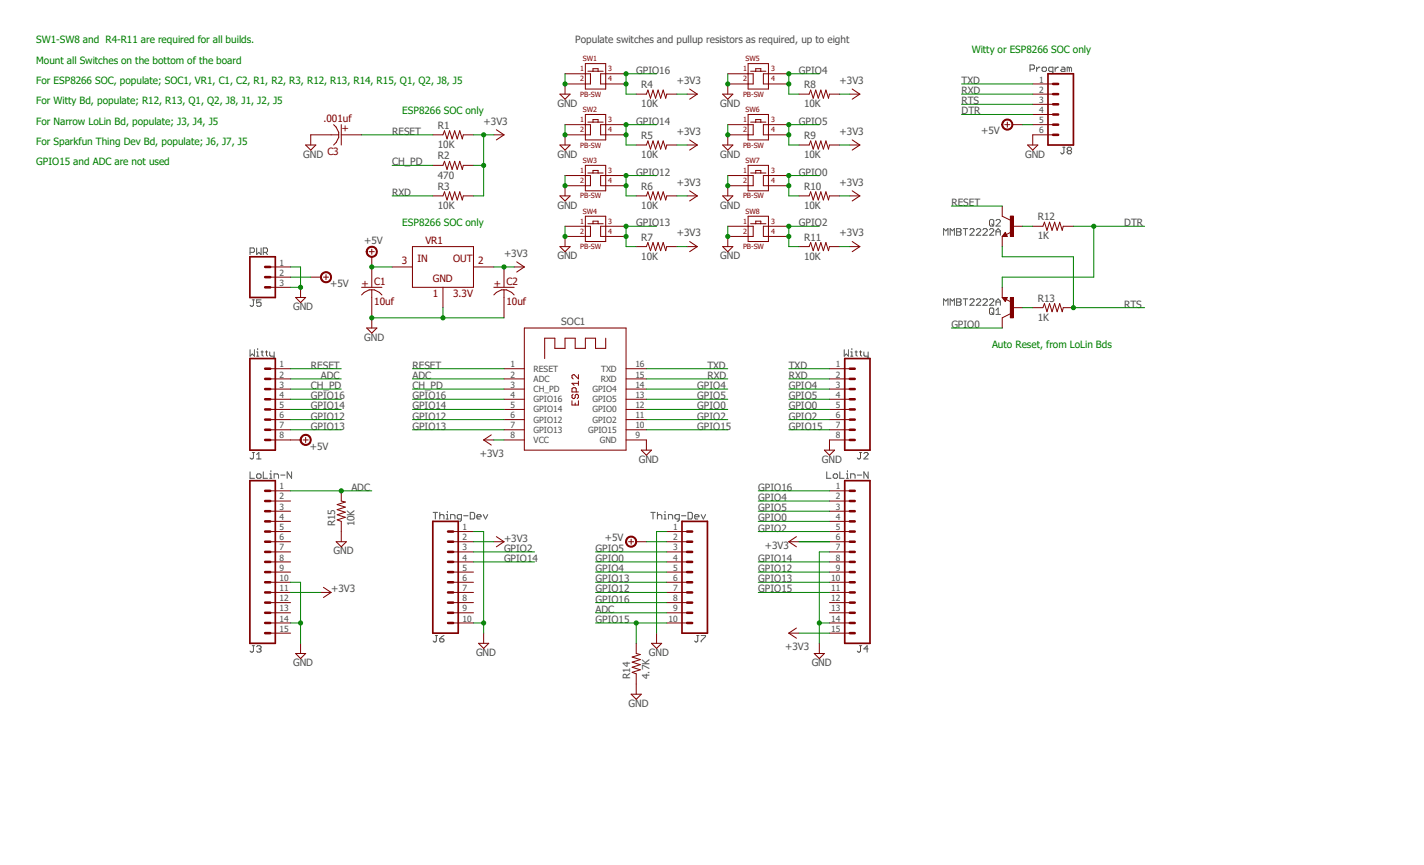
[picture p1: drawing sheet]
<svg xmlns="http://www.w3.org/2000/svg" width="356mm" height="216mm" viewBox="0 0 356 216" stroke-linecap="round" stroke-linejoin="round" font-family="sans-serif">
<path d="M8.4 8.4l277.8 168.7M286.2 8.4l-277.8 168.7" fill="none" stroke="#fff" stroke-width=".25"/>
<g fill="none" stroke="#505050" stroke-width=".25">
<path d="M257.2 17.3h.8l.3-.3v-.5l-.3-.3h-.8v1.6M258.9 16.8v1M259.7 16.8h-.3l-.5 .5M260.5 16.8h.5l.3 .2v.6l-.3 .2h-.5l-.3-.2v-.6zM262.9 17.8h-.8l-.2-.2v-.6l.2-.2h.8v1.3l-.5 .3M263.5 16.8v1M264.3 16.8h-.3l-.5 .5M265.1 16.8h.6l.2 .2v.8h-.8l-.2-.2 .2-.3h.8M267 17l-.5-.2v1M267 17v.8M267 17l.3-.2 .3 .2v.8M265.4 36.7h.5"/>
<path d="M265.7 36.7v1.4l-.3 .3h-.3l-.2-.3M266.8 37.6l-.3-.3 .3-.6h.5l.3 .3-.3 .6M266.8 37.6l-.3 .2 .3 .6h.5l.3-.3v-.3l-.3-.2M266.8 37.6h.5M235.6 58.7v-1.6l.6 .5 .5-.5v1.6M237.3 58.7v-1.6l.5 .5 .5-.5v1.6M238.9 57.1h.8l.3 .3-.3 .5 .3 .5-.3 .3h-.8zM238.9 57.9h.8M240.5 57.1h1.1M241.1 57.1v1.6M242.2 57.4l.2-.3h.6l.2 .3v.2l-1 1.1h1M243.8 57.4l.3-.3h.5l.3 .3v.2l-1.1 1.1h1.1"/>
<path d="M245.4 57.4l.3-.3h.6l.2 .3v.2l-1.1 1.1h1.1M247.1 57.4l.3-.3h.5l.3 .3v.2l-1.1 1.1h1.1M247.4 54.8h.5l.3 .3v1l-.3 .3h-.5l-.3-.3v-1zM247.6 55.9l.6 .5M248.7 58.7v-1.1l.6-.5 .5 .5v1.1M248.7 55.1l.3-.3h.6l.2 .3v.2l-1.1 1.1h1.1M248.7 57.9h1.1M62.4 63h.9l.2-.3v-.5l-.2-.3h-.9v1.6M63 74.8h.5M63.3 74.8v1.4l-.3 .3-.6-.3M64.1 61.9v1.6l.5-.5 .6 .5v-1.6M65.2 74.8h-1.1v.8l.5-.2 .6 .2v.6l-.3 .3h-.6l-.2-.3"/>
<path d="M65.7 63h.8l.3-.3v-.5l-.3-.3h-.8v1.6M66.3 63l.5 .5M235.6 76.2v-1.6l.6 .5 .5-.5v1.6M237.3 76.2v-1.6l.5 .5 .5-.5v1.6M238.9 74.6h.8l.3 .2-.3 .6 .3 .5-.3 .3h-.8zM238.9 75.4h.8M240.5 74.6h1.1M241.1 74.6v1.6M242.2 74.8l.2-.2h.6l.2 .2v.3l-1 1.1h1M243.8 74.8l.3-.2h.5l.3 .2v.3l-1.1 1.1h1.1M245.4 74.8l.3-.2h.6l.2 .2v.3l-1.1 1.1h1.1M247.1 74.8l.3-.2h.5l.3 .2v.3l-1.1 1.1h1.1"/>
<path d="M247.1 77.1l.3-.2h.5l.3 .2v1.1l-.3 .3h-.5l-.3-.3zM247.6 78l.6 .5M248.7 75.4h1.1M248.7 76.2v-1.1l.6-.5 .5 .5v1.1M248.7 78.5h1.1M248.7 77.4l.6-.5v1.6M62.4 87.3v1.6l.6-.6 .5 .6v-1.6M64.1 87.8h.2v1.1M64.1 88.9h.5M64.3 87v.3M65.2 87.8h.5M65.4 87.5v1.1l.3 .3"/>
<path d="M66.3 87.8h.5M66.5 87.5v1.1l.3 .3M67.4 87.8v.8l.2 .3h.9M68.5 87.8v1.4l-.6 .3M210.8 87.3v1.6l.5-.6 .6 .6v-1.6M212.4 87.8h.3v1.1M212.4 88.9h.6M212.7 87v.3M213.5 87.8h.6M213.8 87.5v1.1l.3 .3M214.6 87.8h.6M214.9 87.5v1.1l.3 .3"/>
<path d="M215.7 87.8v.8l.3 .3h.8M216.8 87.8v1.4l-.6 .3M62.4 117.8v1.6h1.1M63 112.9h.5M63.3 112.9v1.4l-.3 .3-.6-.3M64.1 114.6h1.1M64.1 113.5l.5-.6v1.7M64.3 118.3h.6l.3 .3v.5l-.3 .3h-.6l-.2-.3v-.5zM65.7 117.8v1.6h1.1M67.4 119.4h.5M67.4 118.3h.2v1.1M67.6 117.5v.3"/>
<path d="M68.5 119.4v-1.1h.8l.3 .3v.8M70.1 118.6h1.1M72.8 117.8v1.6l-1.1-1.6v1.6M206.5 117.8v1.6h1M208.1 118.6l.3-.3h.5l.3 .3v.5l-.3 .3h-.5l-.3-.3zM209.7 117.8v1.6h1.1M211.4 119.4h.5M211.4 118.3h.2v1.1M211.6 117.5v.3M212.4 119.4v-1.1h.8l.3 .3v.8M214.1 118.6h1.1M214.6 112.9h.6"/>
<path d="M214.9 112.9v1.4l-.3 .3-.5-.3M215.7 113.2l.3-.3h.5l.3 .3v.3l-1.1 1.1h1.1M216.8 117.8v1.6l-1.1-1.6v1.6M108.2 127.9h1.1M108.7 127.9v1.6M109.8 127.9v1.6M109.8 128.7l.3-.3h.5l.3 .3v.8M111.4 128.4h.3v1.1M111.4 129.5h.6M111.7 127.6v.3M112.5 129.5v-1.1h.8l.3 .3v.8M115.2 129.5h-.8l-.2-.3v-.5l.2-.3h.8v1.4l-.2 .3h-.3"/>
<path d="M115.8 128.7h1.1M117.4 127.9h.8l.3 .3v1l-.3 .3h-.8zM119.1 129h1l-.2-.6h-.6l-.2 .3v.5l.2 .3h.6M120.7 128.4l.5 1.1 .6-1.1M162.5 127.9h1.1M163.1 127.9v1.6M164.2 128.7l.3-.3h.5l.3 .3v.8M164.2 127.9v1.6M165.8 128.4h.3v1.1M165.8 129.5h.6M166.1 127.6v.3M166.9 129.5v-1.1h.8l.3 .3v.8"/>
<path d="M169.6 129.5h-.8l-.3-.3v-.5l.3-.3h.8v1.4l-.5 .3M170.2 128.7h1.1M171.8 127.9h.8l.3 .3v1l-.3 .3h-.8zM173.4 129h1.1l-.3-.6h-.5l-.3 .3v.5l.3 .3h.5M175.1 128.4l.5 1.1 .6-1.1M108.7 158.6h.6M109 158.6v1.4l-.3 .2-.5-.2M109.8 159.4h.8l.3 .6-.3 .2h-.5l-.3-.2zM110.9 158.6l-1.1 .8M174 158.6h.5M174.2 158.6v1.4l-.2 .2-.6-.2M175.1 158.6h1.1v.3l-1.1 1.1v.2"/>
<path d="M63 161.2h.5M63.3 161.2v1.3l-.3 .3-.6-.3M64.1 161.4l.2-.2h.6l.3 .2v.3l-.3 .3M64.6 162h.3M64.9 162l.3 .3v.2l-.3 .3h-.6l-.2-.3M214.6 161.2h.6M214.9 161.2v1.3l-.3 .3-.5-.3M216.8 162h-1.1l.8-.8v1.6"/>
</g>
<g fill="none" stroke="#800000" stroke-width=".25">
<path d="M90.3 71.7h5.1M90.3 73.6a3.1 3.1 0 0 1 5.1 0M92.2 62.8h1.3M92.8 62.2v1.3M92.8 66.6v5.1M92.8 72.3v7M97.9 66.6h5.1M103 61.6h15.2v10.1h-15.2zM110.6 71.7v5.1M118.2 66.6h5.1M123.3 71.7h5.1M123.3 73.6a3.1 3.1 0 0 1 5.1 0"/>
<path d="M125.9 66.6v5.1M125.9 72.3v7M125.9 92h5M125.9 94.6h5M125.9 97.1h5M125.9 99.7h5M130.9 81.9h25.4v30.5h-25.4zM143.1 98.4l-.3 .3v.5l.3 .3h.3l.2-.3v-.5l.3-.3 .5 .3v.5l-.3 .3M143.9 97.8v-.8l-.3-.2h-.5l-.3 .2v.8h1.6M144.4 93.5v1.1l-1-1.1-.6 .3v.5l.3 .3M144.4 95.1v1.1M144.4 95.7h-1.6l.6 .5"/>
<path d="M151.3 84.4v2.6h-2.6v-2.6h-2.5v2.6h-2.6v-2.6h-2.5v2.6h-2.5v-2.6h-2.6v5.1M156.3 92h5.1M156.3 94.6h5.1M156.3 97.1h5.1M156.3 99.7h5.1M125.9 102.2h5M125.9 104.7h5M125.9 107.3h5M125.9 109.8h5M142.8 100v1.1h1.6v-1.1M143.6 100.6v.5M156.3 102.2h5.1"/>
<path d="M156.3 104.7h5.1M156.3 107.3h5.1M156.3 109.8h5.1"/>
</g>
<path d="M91.8 61.9a1.4 1.4 0 0 1 2.2 .2 1.4 1.4 0 0 1-.8 2.1 1.4 1.4 0 0 1-1.8-1.4h.3a1.15 1.15 0 0 1 1.6-1.1 1.15 1.15 0 0 1 .4 1.9 1.15 1.15 0 0 1-1.9-.4l-.1-.4h-.3z" fill-rule="evenodd" fill="#800000"/>
<g fill="none" stroke="#800000" stroke-width=".25">
<path d="M91.8 61.9a1.4 1.4 0 0 1 2.2 .2 1.4 1.4 0 0 1-.8 2.1 1.4 1.4 0 0 1-1.8-1.4h.3a1.15 1.15 0 0 1 1.6-1.1 1.15 1.15 0 0 1 .4 1.9 1.15 1.15 0 0 1-1.9-.4l-.1-.4h-.3zM92.8 64.1v2.5M92.8 79.3v2.6M128.4 66.6h2.5M129 65.4l1.9 1.2M130.9 66.6l-1.9 1.3M67.5 92h5.1M67.5 94.6h5.1M67.5 97.1h5.1M67.5 99.7h5.1M91.6 81.9h2.5l-1.3 1.2zM207.1 92h5.1"/>
<path d="M207.1 94.6h5.1M207.1 97.1h5.1M207.1 99.7h5.1M67.5 109.8h5.1M67.5 102.2h5.1M67.5 104.7h5.1M67.5 107.3h5.1M75.7 109.8h1.3M76.3 109.2v1.2M120.8 109.8l1.9 1.3M120.8 109.8h2.5M122.7 108.5l-1.9 1.3"/>
<path d="M160.1 112.4h2.6l-1.3 1.2zM161.4 109.8v2.6M205.9 112.4h2.5l-1.3 1.2zM207.1 102.2h5.1M207.1 104.7h5.1M207.1 107.3h5.1M212.2 109.8h-5.1v2.6"/>
</g>
<path d="M62.4 89.5h6.3v22.9h-6.3zM210.9 89.5h6.4v22.9h-6.4z" fill="none" stroke="#800000" stroke-width=".42"/>
<g fill="none" stroke="#800000" stroke-width=".64">
<path d="M66.2 97.1h1.3M66.2 94.6h1.3M66.2 92h1.3M66.2 99.7h1.3M212.2 97.1h1.2M212.2 94.6h1.2M212.2 92h1.2M212.2 99.7h1.2M66.2 102.2h1.3M66.2 104.7h1.3M66.2 107.3h1.3M66.2 109.8h1.3"/>
<path d="M212.2 102.2h1.2M212.2 104.7h1.2M212.2 107.3h1.2M212.2 109.8h1.2"/>
</g>
<path d="M75.3 108.9a1.39 1.39 0 0 1 2.2 .2 1.39 1.39 0 0 1-.8 2.1 1.39 1.39 0 0 1-1.8-1.4h.3a1.15 1.15 0 0 1 1.5-1.1 1.15 1.15 0 0 1 .5 1.9 1.15 1.15 0 0 1-1.9-.4l-.1-.4h-.3z" fill-rule="evenodd" fill="#800000"/>
<g fill="none" stroke="#800000" stroke-width=".25">
<path d="M141.1 18.4h6.3v2.6h-6.3v2.5M146.2 15.9h5.1v6.3h-5.1zM146.8 17.8h3.8M148.1 17.8v-.7h1.3v.7M156.3 18.4h-6.3v2.6h6.3M181.7 18.4h6.4v2.6h-6.4v2.5M186.8 15.9h5.1v6.3h-5.1zM187.5 17.8h3.8M188.7 17.8v-.7h1.3v.7M197 18.4h-6.4v2.6h6.4M123.3 33.7h2.6M124 32.4l1.9 1.3"/>
<path d="M125.9 33.7l-1.9 1.2M139.8 36.2h2.6l-1.3 1.3zM139.8 23.5h2.6l-1.3 1.3zM141.1 31.1h6.3v2.6h-6.3v2.5M146.2 28.6h5.1v6.3h-5.1zM146.8 30.5h3.8M148.1 30.5v-.7h1.3v.7M156.3 31.1h-6.3v2.6h6.3M180.5 36.2h2.5l-1.3 1.3zM180.5 23.5h2.5l-1.3 1.3zM181.7 31.1h6.4v2.6h-6.4v2.5M186.8 28.6h5.1v6.3h-5.1z"/>
<path d="M187.5 30.5h3.8M188.7 30.5v-.7h1.3v.7M197 31.1h-6.4v2.6h6.4M139.8 48.9h2.6l-1.3 1.3zM141.1 43.8h6.3v2.6h-6.3v2.5M141.1 56.5h6.3v2.5h-6.3v2.6M146.2 41.3h5.1v6.3h-5.1zM146.2 54h5.1v6.3h-5.1zM146.8 43.2h3.8M146.8 55.8h3.8M148.1 43.2v-.7h1.3v.7M148.1 55.8v-.6h1.3v.6"/>
<path d="M156.3 43.8h-6.3v2.6h6.3M156.3 56.5h-6.3v2.5h6.3M180.5 48.9h2.5l-1.3 1.3zM181.7 43.8h6.4v2.6h-6.4v2.5M181.7 56.5h6.4v2.5h-6.4v2.6M186.8 41.3h5.1v6.3h-5.1zM186.8 54h5.1v6.3h-5.1zM187.5 43.2h3.8M187.5 55.8h3.8M188.7 43.2v-.7h1.3v.7M188.7 55.8v-.6h1.3v.6M197 43.8h-6.4v2.6h6.4"/>
<path d="M197 56.5h-6.4v2.5h6.4M67.5 66.6h5.1M67.5 69.2h5.1M67.5 71.7h5.1M80.8 69.2h1.2M81.4 68.5v1.3M139.8 61.6h2.6l-1.3 1.2zM180.5 61.6h2.5l-1.3 1.2zM72.6 109.8h2.5M75.3 108.9a1.39 1.39 0 0 1 2.2 .2 1.39 1.39 0 0 1-.8 2.1 1.39 1.39 0 0 1-1.8-1.4h.3a1.15 1.15 0 0 1 1.5-1.1 1.15 1.15 0 0 1 .5 1.9 1.15 1.15 0 0 1-1.9-.4l-.1-.4h-.3zM67.5 122.5h5.1M67.5 125.1h5.1"/>
<path d="M67.5 127.6h5.1M67.5 130.1h5.1M67.5 132.7h5.1M67.5 135.2h5.1M67.5 137.8h5.1M207.1 122.5h5.1M207.1 125.1h5.1M207.1 127.6h5.1M207.1 130.1h5.1M207.1 132.7h5.1M207.1 135.2h5.1M207.1 137.8h5.1"/>
<path d="M67.5 140.3h5.1M67.5 142.8h5.1M67.5 145.3h5.1M67.5 147.9h5.1M67.5 150.4h5.1M67.5 153h5.1M67.5 155.5h5.1M67.5 158h5.1M207.1 140.3h5.1M207.1 142.8h5.1M207.1 145.3h5.1M207.1 147.9h5.1"/>
<path d="M207.1 150.4h5.1M207.1 153h5.1M207.1 155.5h5.1M207.1 158h5.1"/>
</g>
<path d="M62.4 64.1h6.3v10.2h-6.3zM62.4 120h6.3v40.6h-6.3zM210.9 120h6.4v40.6h-6.4z" fill="none" stroke="#800000" stroke-width=".42"/>
<g fill="none" stroke="#800000" stroke-width=".64">
<path d="M66.2 71.7h1.3M66.2 69.2h1.3M66.2 66.6h1.3M66.2 127.6h1.3M66.2 125.1h1.3M66.2 122.5h1.3M66.2 132.7h1.3M66.2 130.1h1.3M66.2 135.2h1.3M66.2 137.8h1.3M212.2 127.6h1.2M212.2 125.1h1.2"/>
<path d="M212.2 122.5h1.2M212.2 132.7h1.2M212.2 130.1h1.2M212.2 135.2h1.2M212.2 137.8h1.2M66.2 140.3h1.3M66.2 142.8h1.3M66.2 145.3h1.3M66.2 147.9h1.3M66.2 150.4h1.3M66.2 153h1.3M66.2 155.5h1.3"/>
<path d="M66.2 158h1.3M212.2 140.3h1.2M212.2 142.8h1.2M212.2 145.3h1.2M212.2 147.9h1.2M212.2 150.4h1.2M212.2 153h1.2M212.2 155.5h1.2M212.2 158h1.2"/>
</g>
<path d="M80.3 68.3a1.4 1.4 0 0 1 2.3 .1 1.4 1.4 0 0 1-.8 2.1 1.4 1.4 0 0 1-1.8-1.3h.3a1.15 1.15 0 0 1 1.6-1.1 1.15 1.15 0 0 1 .3 1.9 1.15 1.15 0 0 1-1.9-.4v-.4h-.3z" fill-rule="evenodd" fill="#800000"/>
<g fill="none" stroke="#800000" stroke-width=".25">
<path d="M171.6 23.5h2.5M171.6 36.2h2.5M172.2 22.2l1.9 1.3M172.2 34.9l1.9 1.3M174.1 23.5l-1.9 1.3M174.1 36.2l-1.9 1.3M212.2 23.5h2.5M212.2 36.2h2.5M212.8 34.9l1.9 1.3M212.8 22.2l1.9 1.3M214.7 36.2l-1.9 1.3M214.7 23.5l-1.9 1.3"/>
<path d="M171.6 48.9h2.5M172.2 47.6l1.9 1.3M174.1 48.9l-1.9 1.3M212.2 48.9h2.5M212.8 47.6l1.9 1.3M214.7 48.9l-1.9 1.3M73.8 74.3h2.5l-1.2 1.2zM75.1 71.7v2.6M77.6 69.2h2.5M80.3 68.3a1.4 1.4 0 0 1 2.3 .1 1.4 1.4 0 0 1-.8 2.1 1.4 1.4 0 0 1-1.8-1.3h.3a1.15 1.15 0 0 1 1.6-1.1 1.15 1.15 0 0 1 .3 1.9 1.15 1.15 0 0 1-1.9-.4v-.4h-.3zM171.6 61.6h2.5M172.2 60.3l1.9 1.3"/>
<path d="M174.1 61.6l-1.9 1.2M212.2 61.6h2.5M212.8 60.3l1.9 1.3M214.7 61.6l-1.9 1.2M250.3 74.3h1.2l-.5 1zM251.3 74.8l1.2 .6M251.3 74.4h-.8l.5 .6 .3-.5h-.4l.1 .3M252.3 78.3l-2 1M113.2 135.2h5M113.2 132.7h5M113.2 137.8h5M166.5 135.2h5.1"/>
<path d="M166.5 132.7h5.1M166.5 137.8h5.1M197 135.2l1.9 1.3M197 135.2h2.5M198.9 133.9l-1.9 1.3M80.1 147.9h2.6M80.8 146.6l1.9 1.3M82.7 147.9l-1.9 1.2M113.2 147.9h5M113.2 140.3h5M113.2 142.8h5M113.2 145.3h5"/>
<path d="M113.2 150.4h5M113.2 153h5M113.2 155.5h5M120.8 158v2.6M164 158v2.6M166.5 147.9h5.1M166.5 140.3h5.1M166.5 142.8h5.1M166.5 145.3h5.1M166.5 150.4h5.1M166.5 153h5.1M166.5 155.5h5.1"/>
<path d="M197 158l1.9 1.3M197 158h2.5M198.9 156.8l-1.9 1.2M73.8 163.1h2.5l-1.2 1.3zM75.1 160.6v2.5M119.5 160.6h2.5l-1.2 1.2zM162.7 160.6h2.5l-1.2 1.2zM203.3 163.1h2.6l-1.3 1.3zM204.6 160.6v2.5"/>
</g>
<path d="M108.1 130.1h6.3v27.9h-6.3zM170.3 130.1h6.4v27.9h-6.4z" fill="none" stroke="#800000" stroke-width=".42"/>
<g fill="none" stroke="#800000" stroke-width=".64">
<path d="M111.9 137.8h1.3M111.9 135.2h1.3M111.9 132.7h1.3M171.6 137.8h1.2M171.6 135.2h1.2M171.6 132.7h1.2M111.9 142.8h1.3M111.9 140.3h1.3M111.9 145.3h1.3M111.9 147.9h1.3M111.9 150.4h1.3M111.9 153h1.3"/>
<path d="M111.9 155.5h1.3M171.6 142.8h1.2M171.6 140.3h1.2M171.6 145.3h1.2M171.6 147.9h1.2M171.6 150.4h1.2M171.6 153h1.2M171.6 155.5h1.2"/>
</g>
<path d="M252.3 74.3h.8v5h-.8z" fill-rule="evenodd" fill="#800000"/>
<path d="M250.3 54l2 .9M251 58l.5 1h-1.2zM251 58.5l-.1 .3h.4l-.3-.5-.5 .6h.8M252.5 57.9l-1.2 .6M250.3 71.7v2.6M250.3 79.3v2.6M252.3 74.3h.8v5h-.8zM252.8 76.8h2.6" fill="none" stroke="#800000" stroke-width=".25"/>
<path d="M252.3 53.9h.8v5.1h-.8z" fill-rule="evenodd" fill="#800000"/>
<path d="M250.9 31.1h1.3M251.5 30.5v1.2M257.9 21h5.1M257.9 23.5h5.1M257.9 26h5.1M257.9 28.6h5.1M257.9 31.1h5.1M257.9 33.7h5.1M250.3 51.4v2.6M250.3 59v2.6M252.3 53.9h.8v5.1h-.8zM252.8 56.5h2.6" fill="none" stroke="#800000" stroke-width=".25"/>
<path d="M261.7 18.4h6.4v17.8h-6.4z" fill="none" stroke="#800000" stroke-width=".42"/>
<path d="M263 26h1.2M263 23.5h1.2M263 21h1.2M263 31.1h1.2M263 28.6h1.2M263 33.7h1.2" fill="none" stroke="#800000" stroke-width=".64"/>
<path d="M250.5 30.2a1.39 1.39 0 0 1 2.2 .2 1.39 1.39 0 0 1-.8 2.1 1.39 1.39 0 0 1-1.8-1.4h.3a1.15 1.15 0 0 1 1.6-1.1 1.15 1.15 0 0 1 .4 1.9 1.15 1.15 0 0 1-1.9-.4l-.1-.4h-.3z" fill-rule="evenodd" fill="#800000"/>
<g fill="none" stroke="#800000" stroke-width=".25">
<path d="M76.3 36.2h2.6l-1.3 1.3zM83.3 31.1a3.1 3.1 0 0 1 0 5.1M84.6 33.7h-7v2.5M85.2 31.1v5.1M85.2 33.7h5.1M250.5 30.2a1.39 1.39 0 0 1 2.2 .2 1.39 1.39 0 0 1-.8 2.1 1.39 1.39 0 0 1-1.8-1.4h.3a1.15 1.15 0 0 1 1.6-1.1 1.15 1.15 0 0 1 .4 1.9 1.15 1.15 0 0 1-1.9-.4l-.1-.4h-.3zM252.8 31.1h2.6M256.6 36.2h2.6l-1.3 1.3zM257.9 33.7v2.5M257.9 56.5h2.5l.4-1 .7 2 .6-2 .6 2 .7-2 .6 2 .6-2 .7 2 .2-1h2.6M199.5 61.6h2.6l.3-1.1 .7 2.1 .6-2.1 .6 2.1 .7-2.1 .6 2.1 .6-2.1 .7 2.1 .2-1h2.6M257.9 76.8h2.5l.4-1 .7 2 .6-2 .6 2 .7-2 .6 2 .6-2 .7 2 .2-1h2.6"/>
<path d="M83.9 135.2h2.6l-1.3 1.3zM85.2 132.7v2.5M123.3 135.2h2.6M124 133.9l1.9 1.3M125.9 135.2l-1.9 1.3M157 135.2h1.2M157.6 134.6v1.2M157.6 173.3h2.5l-1.2 1.2zM158.9 160.6v2.5l1 .3-2 .6 2 .6-2 .7 2 .6-2 .6 2 .7-2 .6 1 .4v5.1"/>
</g>
<path d="M156.5 134.3a1.4 1.4 0 0 1 2.3 .1 1.4 1.4 0 0 1-.8 2.1 1.4 1.4 0 0 1-1.8-1.3h.3a1.13 1.13 0 0 1 1.5-1.1 1.13 1.13 0 0 1 .4 1.9 1.13 1.13 0 0 1-1.9-.4v-.4h-.3z" fill-rule="evenodd" fill="#800000"/>
<g fill="none" stroke="#800000" stroke-width=".25">
<path d="M108.1 33.7h2.5l.4-1.1 .6 2.1 .7-2.1 .6 2.1 .6-2.1 .7 2.1 .6-2.1 .6 2.1 .3-1h2.5M158.9 23.5h2.5l.4-1 .6 2 .7-2 .6 2 .6-2 .7 2 .6-2 .6 2 .3-1h2.5M158.9 36.2h2.5l.4-1 .6 2 .7-2 .6 2 .6-2 .7 2 .6-2 .6 2 .3-1h2.5M199.5 23.5h2.6l.3-1 .7 2 .6-2 .6 2 .7-2 .6 2 .6-2 .7 2 .2-1h2.6M199.5 36.2h2.6l.3-1 .7 2 .6-2 .6 2 .7-2 .6 2 .6-2 .7 2 .2-1h2.6M108.1 48.9h2.5l.4-1 .6 2 .7-2 .6 2 .6-2 .7 2 .6-2 .6 2 .3-1h2.5M108.1 41.3h2.5l.4-1 .6 2 .7-2 .6 2 .6-2 .7 2 .6-2 .6 2 .3-1h2.5M158.9 48.9h2.5l.4-1 .6 2 .7-2 .6 2 .6-2 .7 2 .6-2 .6 2 .3-1h2.5M199.5 48.9h2.6l.3-1 .7 2 .6-2 .6 2 .7-2 .6 2 .6-2 .7 2 .2-1h2.6M158.9 61.6h2.5l.4-1.1 .6 2.1 .7-2.1 .6 2.1 .6-2.1 .7 2.1 .6-2.1 .6 2.1 .3-1h2.5M85.2 122.5v2.6l1 .2-2 .6 2 .7-2 .6 2 .6-2 .7 2 .6-2 .7 1 .3v2.6M156.5 134.3a1.4 1.4 0 0 1 2.3 .1 1.4 1.4 0 0 1-.8 2.1 1.4 1.4 0 0 1-1.8-1.3h.3a1.13 1.13 0 0 1 1.5-1.1 1.13 1.13 0 0 1 .4 1.9 1.13 1.13 0 0 1-1.9-.4v-.4h-.3z"/>
<path d="M158.9 135.2h2.5"/>
</g>
<path d="M92.8 79.3h33.1M110.6 76.8v2.5" fill="none" stroke="#008000" stroke-width=".25"/>
<circle cx="110.6" cy="79.3" r=".51" fill="#008000"/>
<circle cx="110.6" cy="79.3" r=".51" fill="none" stroke="#008000" stroke-width=".25"/>
<circle cx="92.8" cy="79.3" r=".51" fill="#008000"/>
<g fill="none" stroke="#008000" stroke-width=".25">
<path d="M141.1 56.5v2.5"/>
<circle cx="92.8" cy="79.3" r=".51"/>
</g>
<circle cx="141.1" cy="59" r=".51" fill="#008000"/>
<g fill="none" stroke="#008000" stroke-width=".25">
<path d="M141.1 43.8v2.6"/>
<circle cx="141.1" cy="59" r=".51"/>
</g>
<circle cx="141.1" cy="46.4" r=".51" fill="#008000"/>
<g fill="none" stroke="#008000" stroke-width=".25">
<path d="M141.1 31.1v2.6"/>
<circle cx="141.1" cy="46.4" r=".51"/>
</g>
<circle cx="141.1" cy="33.7" r=".51" fill="#008000"/>
<g fill="none" stroke="#008000" stroke-width=".25">
<path d="M141.1 18.4v2.6"/>
<circle cx="141.1" cy="33.7" r=".51"/>
</g>
<circle cx="141.1" cy="21" r=".51" fill="#008000"/>
<g fill="none" stroke="#008000" stroke-width=".25">
<path d="M181.7 18.4v2.6"/>
<circle cx="141.1" cy="21" r=".51"/>
</g>
<circle cx="181.7" cy="21" r=".51" fill="#008000"/>
<g fill="none" stroke="#008000" stroke-width=".25">
<path d="M181.7 31.1v2.6"/>
<circle cx="181.7" cy="21" r=".51"/>
</g>
<circle cx="181.7" cy="33.7" r=".51" fill="#008000"/>
<g fill="none" stroke="#008000" stroke-width=".25">
<path d="M181.7 43.8v2.6"/>
<circle cx="181.7" cy="33.7" r=".51"/>
</g>
<circle cx="181.7" cy="46.4" r=".51" fill="#008000"/>
<g fill="none" stroke="#008000" stroke-width=".25">
<path d="M181.7 56.5v2.5"/>
<circle cx="181.7" cy="46.4" r=".51"/>
</g>
<circle cx="181.7" cy="59" r=".51" fill="#008000"/>
<g fill="none" stroke="#008000" stroke-width=".25">
<path d="M72.6 66.6h2.5v5.1h-2.5"/>
<circle cx="181.7" cy="59" r=".51"/>
</g>
<circle cx="75.1" cy="71.7" r=".51" fill="#008000"/>
<g fill="none" stroke="#008000" stroke-width=".25">
<path d="M72.6 145.3h2.5v15.3M72.6 155.5h2.5"/>
<circle cx="75.1" cy="71.7" r=".51"/>
</g>
<circle cx="75.1" cy="155.5" r=".51" fill="#008000"/>
<g fill="none" stroke="#008000" stroke-width=".25">
<path d="M207.1 137.8h-2.5v22.8M204.6 155.5h2.5"/>
<circle cx="75.1" cy="155.5" r=".51"/>
</g>
<circle cx="204.6" cy="155.5" r=".51" fill="#008000"/>
<g fill="none" stroke="#008000" stroke-width=".25">
<path d="M118.2 132.7h2.6v25.3M118.2 155.5h2.6"/>
<circle cx="204.6" cy="155.5" r=".51"/>
</g>
<circle cx="120.8" cy="155.5" r=".51" fill="#008000"/>
<g fill="none" stroke="#008000" stroke-width=".25">
<path d="M123.3 66.6h2.6M166.5 132.7h-2.5v25.3"/>
<circle cx="120.8" cy="155.5" r=".51"/>
</g>
<circle cx="125.9" cy="66.6" r=".51" fill="#008000"/>
<g fill="none" stroke="#008000" stroke-width=".25">
<path d="M118.2 33.7h5.1M120.8 33.7v15.2h-2.6M118.2 41.3h2.6M125.9 66.6h2.5M123.3 109.8h2.6"/>
<circle cx="125.9" cy="66.6" r=".51"/>
</g>
<circle cx="120.8" cy="41.3" r=".51" fill="#008000"/>
<circle cx="120.8" cy="41.3" r=".51" fill="none" stroke="#008000" stroke-width=".25"/>
<circle cx="120.8" cy="33.7" r=".51" fill="#008000"/>
<g fill="none" stroke="#008000" stroke-width=".25">
<path d="M169 23.5h2.6M169 36.2h2.6M209.7 23.5h2.5M209.7 36.2h2.5M169 48.9h2.6M209.7 48.9h2.5M92.8 66.6h5.1M169 61.6h2.6M209.7 61.6h2.5M118.2 135.2h5.1M199.5 135.2h7.6M72.6 147.9h7.5"/>
<path d="M199.5 158h7.6"/>
<circle cx="120.8" cy="33.7" r=".51"/>
</g>
<circle cx="92.8" cy="66.6" r=".51" fill="#008000"/>
<g fill="none" stroke="#008000" stroke-width=".25">
<path d="M90.3 33.7h17.8M255.4 31.1h2.5M237.6 51.4h12.7M72.6 69.2h5M72.6 92h12.6M72.6 94.6h12.6M103 92h22.9M103 94.6h22.9M72.6 122.5h20.2M161.4 135.2h5.1"/>
<circle cx="92.8" cy="66.6" r=".51"/>
</g>
<circle cx="85.2" cy="122.5" r=".51" fill="#008000"/>
<g fill="none" stroke="#008000" stroke-width=".25">
<path d="M164 18.4h-7.7v2.6M97.9 41.3h10.2M72.6 97.1h12.6M72.6 99.7h12.6M103 97.1h22.9M103 99.7h22.9M148.7 153h17.8"/>
<circle cx="85.2" cy="122.5" r=".51"/>
</g>
<circle cx="156.3" cy="18.4" r=".51" fill="#008000"/>
<g fill="none" stroke="#008000" stroke-width=".25">
<path d="M156.3 21v2.5"/>
<circle cx="156.3" cy="18.4" r=".51"/>
</g>
<circle cx="156.3" cy="21" r=".51" fill="#008000"/>
<g fill="none" stroke="#008000" stroke-width=".25">
<path d="M156.3 23.5h2.6M164 31.1h-7.7v2.6M72.6 102.2h12.6M103 102.2h22.9M189.4 122.5h17.7M148.7 150.4h17.8"/>
<circle cx="156.3" cy="21" r=".51"/>
</g>
<circle cx="156.3" cy="31.1" r=".51" fill="#008000"/>
<g fill="none" stroke="#008000" stroke-width=".25">
<path d="M156.3 33.7v2.5"/>
<circle cx="156.3" cy="31.1" r=".51"/>
</g>
<circle cx="156.3" cy="33.7" r=".51" fill="#008000"/>
<g fill="none" stroke="#008000" stroke-width=".25">
<path d="M156.3 36.2h2.6M164 43.8h-7.7v2.6M72.6 104.7h12.6M103 104.7h22.9M118.2 140.3h15.3M189.4 140.3h17.7"/>
<circle cx="156.3" cy="33.7" r=".51"/>
</g>
<circle cx="156.3" cy="43.8" r=".51" fill="#008000"/>
<g fill="none" stroke="#008000" stroke-width=".25">
<path d="M156.3 46.4v2.5"/>
<circle cx="156.3" cy="43.8" r=".51"/>
</g>
<circle cx="156.3" cy="46.4" r=".51" fill="#008000"/>
<g fill="none" stroke="#008000" stroke-width=".25">
<path d="M156.3 48.9h2.6M164 56.5h-7.7v2.5M72.6 107.3h12.6M103 107.3h22.9M148.7 147.9h17.8M189.4 142.8h17.7"/>
<circle cx="156.3" cy="46.4" r=".51"/>
</g>
<circle cx="156.3" cy="56.5" r=".51" fill="#008000"/>
<g fill="none" stroke="#008000" stroke-width=".25">
<path d="M156.3 59v2.6"/>
<circle cx="156.3" cy="56.5" r=".51"/>
</g>
<circle cx="156.3" cy="59" r=".51" fill="#008000"/>
<g fill="none" stroke="#008000" stroke-width=".25">
<path d="M204.6 18.4h-7.6v2.6M240.1 21h17.8M240.1 23.5h17.8M97.9 48.9h10.2M156.3 61.6h2.6M161.4 92h20.3M161.4 94.6h20.3M161.4 97.1h20.3M197 92h10.1M197 94.6h10.1M197 97.1h10.1M148.7 145.3h17.8"/>
<path d="M189.4 145.3h17.7"/>
<circle cx="156.3" cy="59" r=".51"/>
</g>
<circle cx="197" cy="18.4" r=".51" fill="#008000"/>
<g fill="none" stroke="#008000" stroke-width=".25">
<path d="M197 21v2.5"/>
<circle cx="197" cy="18.4" r=".51"/>
</g>
<circle cx="197" cy="21" r=".51" fill="#008000"/>
<g fill="none" stroke="#008000" stroke-width=".25">
<path d="M197 23.5h2.5M204.6 31.1h-7.6v2.6M161.4 99.7h20.3M197 99.7h10.1M189.4 125.1h17.7M148.7 142.8h17.8"/>
<circle cx="197" cy="21" r=".51"/>
</g>
<circle cx="197" cy="31.1" r=".51" fill="#008000"/>
<g fill="none" stroke="#008000" stroke-width=".25">
<path d="M197 33.7v2.5"/>
<circle cx="197" cy="31.1" r=".51"/>
</g>
<circle cx="197" cy="33.7" r=".51" fill="#008000"/>
<g fill="none" stroke="#008000" stroke-width=".25">
<path d="M197 36.2h2.5M204.6 43.8h-7.6v2.6M161.4 102.2h20.3M197 102.2h10.1M148.7 137.8h17.8M189.4 127.6h17.7"/>
<circle cx="197" cy="33.7" r=".51"/>
</g>
<circle cx="197" cy="43.8" r=".51" fill="#008000"/>
<g fill="none" stroke="#008000" stroke-width=".25">
<path d="M197 46.4v2.5"/>
<circle cx="197" cy="43.8" r=".51"/>
</g>
<circle cx="197" cy="46.4" r=".51" fill="#008000"/>
<g fill="none" stroke="#008000" stroke-width=".25">
<path d="M197 48.9h2.5M204.6 56.5h-7.6v2.5M237.6 81.9h12.7M161.4 104.7h20.3M197 104.7h10.1M189.4 130.1h17.7M148.7 140.3h17.8"/>
<circle cx="197" cy="46.4" r=".51"/>
</g>
<circle cx="197" cy="56.5" r=".51" fill="#008000"/>
<g fill="none" stroke="#008000" stroke-width=".25">
<path d="M197 59v2.6"/>
<circle cx="197" cy="56.5" r=".51"/>
</g>
<circle cx="197" cy="59" r=".51" fill="#008000"/>
<g fill="none" stroke="#008000" stroke-width=".25">
<path d="M197 61.6h2.5M161.4 107.3h20.3M197 107.3h10.1M118.2 137.8h15.3M189.4 132.7h17.7M148.7 155.5h17.8M158.9 155.5v5.1M189.4 147.9h17.7"/>
<circle cx="197" cy="59" r=".51"/>
</g>
<circle cx="158.9" cy="155.5" r=".51" fill="#008000"/>
<g fill="none" stroke="#008000" stroke-width=".25">
<path d="M250.3 61.6v2.5h17.8v12.7h17.7"/>
<circle cx="158.9" cy="155.5" r=".51"/>
</g>
<circle cx="268.1" cy="76.8" r=".51" fill="#008000"/>
<g fill="none" stroke="#008000" stroke-width=".25">
<path d="M240.1 26h17.8M268.1 56.5h17.7M273.1 56.5v12.7h-22.8v2.5"/>
<circle cx="268.1" cy="76.8" r=".51"/>
</g>
<circle cx="273.1" cy="56.5" r=".51" fill="#008000"/>
<g fill="none" stroke="#008000" stroke-width=".25">
<path d="M240.1 28.6h17.8M255.4 56.5h2.5M255.4 76.8h2.5"/>
<circle cx="273.1" cy="56.5" r=".51"/>
</g>
<g font-size="2.5" fill="#008000">
<text x="9.1" y="10.8">SW1-SW8 and R4-R11 are required for all builds.</text>
<text x="9.1" y="15.9">Mount all Switches on the bottom of the board</text>
<text x="242.7" y="13.3">Witty or ESP8266 SOC only</text>
<text x="9.1" y="21">For ESP8266 SOC, populate; SOC1, VR1, C1, C2, R1, R2, R3, R12, R13, R14, R15, Q1, Q2, J8, J5</text>
<text x="9.1" y="26">For Witty Bd, populate; R12, R13, Q1, Q2, J8, J1, J2, J5</text>
<text x="100.5" y="28.6">ESP8266 SOC only</text>
<text x="9.1" y="31.1">For Narrow LoLin Bd, populate; J3, J4, J5</text>
<text x="9.1" y="36.2">For Sparkfun Thing Dev Bd, populate; J6, J7, J5</text>
<text x="9.1" y="41.3">GPIO15 and ADC are not used</text>
<text x="100.5" y="56.5">ESP8266 SOC only</text>
<text x="247.7" y="87">Auto Reset, from LoLin Bds</text>
</g>
<g font-size="2.5" fill="#505050">
<text x="143.6" y="10.8">Populate switches and pullup resistors as required, up to eight</text>
<text x="158.9" y="18.4">GPIO16</text>
<text x="160.1" y="22">R4</text>
<text x="169" y="21">+3V3</text>
<text x="199.5" y="18.4">GPIO4</text>
<text x="200.8" y="22">R8</text>
<text x="209.7" y="21">+3V3</text>
<text x="240.1" y="21">TXD</text>
<text x="240.1" y="23.5">RXD</text>
<text x="139.2" y="26.7">GND</text>
<text x="160.1" y="26.8">10K</text>
<text x="179.8" y="26.7">GND</text>
<text x="200.8" y="26.8">10K</text>
<text x="240.1" y="26">RTS</text>
<text x="240.1" y="28.6">DTR</text>
<text x="97.9" y="33.7">RESET</text>
<text x="109.3" y="32.1">R1</text>
<text x="120.8" y="31.1">+3V3</text>
<text x="158.9" y="31.1">GPIO14</text>
<text x="160.1" y="34.7">R5</text>
<text x="169" y="33.7">+3V3</text>
<text x="199.5" y="31.1">GPIO5</text>
<text x="200.8" y="34.7">R9</text>
<text x="209.7" y="33.7">+3V3</text>
<text x="245" y="33.5">+5V</text>
<text x="75.7" y="39.4">GND</text>
<text x="97.9" y="41.3">CH_PD</text>
<text x="109.3" y="37">10K</text>
<text x="109.3" y="39.8">R2</text>
<text x="139.2" y="39.4">GND</text>
<text x="160.1" y="39.5">10K</text>
<text x="179.8" y="39.4">GND</text>
<text x="200.8" y="39.5">10K</text>
<text x="256" y="39.4">GND</text>
<text x="109.3" y="44.6">470</text>
<text x="109.3" y="47.4">R3</text>
<text x="158.9" y="43.8">GPIO12</text>
<text x="160.1" y="47.4">R6</text>
<text x="169" y="46.4">+3V3</text>
<text x="199.5" y="43.8">GPIO0</text>
<text x="200.8" y="47.4">R10</text>
<text x="209.7" y="46.4">+3V3</text>
<text x="97.9" y="48.9">RXD</text>
<text x="109.3" y="52.2">10K</text>
<text x="139.2" y="52.1">GND</text>
<text x="160.1" y="52.2">10K</text>
<text x="179.8" y="52.1">GND</text>
<text x="200.8" y="52.2">10K</text>
<text x="237.6" y="51.4">RESET</text>
<text x="158.9" y="56.5">GPIO13</text>
<text x="169" y="59">+3V3</text>
<text x="199.5" y="56.5">GPIO2</text>
<text x="209.7" y="59">+3V3</text>
<text x="259.2" y="59.8">1K</text>
<text x="259.2" y="55">R12</text>
<text x="280.8" y="56.5">DTR</text>
<text x="90.9" y="60.9">+5V</text>
<text x="125.9" y="64.1">+3V3</text>
<text x="139.2" y="64.7">GND</text>
<text x="160.1" y="64.9">10K</text>
<text x="160.1" y="60.1">R7</text>
<text x="179.8" y="64.7">GND</text>
<text x="200.8" y="64.9">10K</text>
<text x="200.8" y="60.1">R11</text>
<text x="82.5" y="71.6">+5V</text>
<text x="73.2" y="77.4">GND</text>
<text x="259.2" y="75.3">R13</text>
<text x="280.8" y="76.8">RTS</text>
<text x="140.2" y="81.1">SOC1</text>
<text x="237.6" y="81.9">GPIO0</text>
<text x="259.2" y="80.1">1K</text>
<text x="90.9" y="85">GND</text>
<text x="77.6" y="92">RESET</text>
<text x="80.1" y="94.6">ADC</text>
<text x="103" y="92">RESET</text>
<text x="103" y="94.6">ADC</text>
<text x="176.7" y="92">TXD</text>
<text x="176.7" y="94.6">RXD</text>
<text x="197" y="92">TXD</text>
<text x="197" y="94.6">RXD</text>
<text x="77.6" y="97.1">CH_PD</text>
<text x="77.6" y="99.7">GPIO16</text>
<text x="103" y="97.1">CH_PD</text>
<text x="103" y="99.7">GPIO16</text>
<text x="174.1" y="97.1">GPIO4</text>
<text x="174.1" y="99.7">GPIO5</text>
<text x="197" y="97.1">GPIO4</text>
<text x="197" y="99.7">GPIO5</text>
<text x="77.6" y="102.2">GPIO14</text>
<text x="77.6" y="104.7">GPIO12</text>
<text x="77.6" y="107.3">GPIO13</text>
<text x="103" y="102.2">GPIO14</text>
<text x="103" y="104.7">GPIO12</text>
<text x="103" y="107.3">GPIO13</text>
<text x="174.1" y="102.2">GPIO0</text>
<text x="174.1" y="104.7">GPIO2</text>
<text x="174.1" y="107.3">GPIO15</text>
<text x="197" y="102.2">GPIO0</text>
<text x="197" y="104.7">GPIO2</text>
<text x="197" y="107.3">GPIO15</text>
<text x="77.4" y="112.2">+5V</text>
<text x="119.8" y="114.1">+3V3</text>
<text x="159.5" y="115.5">GND</text>
<text x="205.2" y="115.5">GND</text>
<text x="87.8" y="122.5">ADC</text>
<text x="189.4" y="122.5">GPIO16</text>
<text x="189.4" y="125.1">GPIO4</text>
<text x="83.7" y="131.4" transform="rotate(-90 83.7 131.4)">R15</text>
<text x="88.5" y="131.4" transform="rotate(-90 88.5 131.4)">10K</text>
<text x="189.4" y="127.6">GPIO5</text>
<text x="189.4" y="130.1">GPIO0</text>
<text x="125.9" y="135.2">+3V3</text>
<text x="125.9" y="137.8">GPIO2</text>
<text x="148.7" y="137.8">GPIO5</text>
<text x="151" y="135.1">+5V</text>
<text x="189.4" y="132.7">GPIO2</text>
<text x="191" y="137">+3V3</text>
<text x="83.3" y="138.4">GND</text>
<text x="125.9" y="140.3">GPIO14</text>
<text x="148.7" y="142.8">GPIO4</text>
<text x="148.7" y="140.3">GPIO0</text>
<text x="189.4" y="140.3">GPIO14</text>
<text x="189.4" y="142.8">GPIO12</text>
<text x="82.7" y="147.9">+3V3</text>
<text x="148.7" y="147.9">GPIO12</text>
<text x="148.7" y="145.3">GPIO13</text>
<text x="189.4" y="145.3">GPIO13</text>
<text x="189.4" y="147.9">GPIO15</text>
<text x="148.7" y="153">ADC</text>
<text x="148.7" y="150.4">GPIO16</text>
<text x="148.7" y="155.5">GPIO15</text>
<text x="73.2" y="166.3">GND</text>
<text x="118.9" y="163.7">GND</text>
<text x="162.1" y="163.7">GND</text>
<text x="196" y="162.4">+3V3</text>
<text x="202.7" y="166.3">GND</text>
<text x="157.4" y="169.5" transform="rotate(-90 157.4 169.5)">R14</text>
<text x="162.2" y="169.5" transform="rotate(-90 162.2 169.5)">4.7K</text>
<text x="157" y="176.4">GND</text>
</g>
<g font-size="2.5" fill="#800000">
<text x="80.8" y="30.5">.001uf</text>
<text x="87" y="32.9" transform="rotate(-90 87 32.9)">+</text>
<text x="81.7" y="38.6">C3</text>
<text x="100.4" y="65.9">3</text>
<text x="104.3" y="65.4">IN</text>
<text x="106.2" y="60.8">VR1</text>
<text x="113.2" y="65.4">OUT</text>
<text x="119.4" y="65.9">2</text>
<text x="90.3" y="71.7">+</text>
<text x="93.5" y="71.1">C1</text>
<text x="108.1" y="70.4">GND</text>
<text x="123.3" y="71.7">+</text>
<text x="126.5" y="71.1">C2</text>
<text x="93.5" y="76.2">10uf</text>
<text x="108.1" y="74.3">1</text>
<text x="113.2" y="74.3">3.3V</text>
<text x="126.5" y="76.2">10uf</text>
</g>
<g font-size="2.1" fill="#505050">
<text x="259.5" y="20.6">1</text>
<text x="259.5" y="23.2">2</text>
<text x="259.5" y="25.7">3</text>
<text x="259.5" y="28.2">4</text>
<text x="259.5" y="30.7">5</text>
<text x="259.5" y="33.3">6</text>
<text x="69.8" y="66.3">1</text>
<text x="69.8" y="68.8">2</text>
<text x="69.8" y="71.4">3</text>
<text x="69.8" y="91.7">1</text>
<text x="69.8" y="94.2">2</text>
<text x="127.5" y="91.7">1</text>
<text x="127.5" y="94.2">2</text>
<text x="133.3" y="92.8">RESET</text>
<text x="133.3" y="95.3">ADC</text>
<text x="150" y="95.3">RXD</text>
<text x="150.1" y="92.8">TXD</text>
<text x="158.7" y="94.2">15</text>
<text x="158.7" y="91.7">16</text>
<text x="208.7" y="91.7">1</text>
<text x="208.7" y="94.2">2</text>
<text x="69.8" y="96.8">3</text>
<text x="69.8" y="99.3">4</text>
<text x="69.8" y="101.9">5</text>
<text x="127.5" y="96.8">3</text>
<text x="127.5" y="99.3">4</text>
<text x="127.5" y="101.9">5</text>
<text x="133.3" y="97.9">CH_PD</text>
<text x="133.3" y="100.4">GPIO16</text>
<text x="148" y="100.4">GPIO5</text>
<text x="148" y="97.9">GPIO4</text>
<text x="158.7" y="101.9">12</text>
<text x="158.7" y="99.3">13</text>
<text x="158.7" y="96.8">14</text>
<text x="208.7" y="96.8">3</text>
<text x="208.7" y="99.3">4</text>
<text x="208.7" y="101.9">5</text>
<text x="69.8" y="104.4">6</text>
<text x="69.8" y="106.9">7</text>
<text x="127.5" y="104.4">6</text>
<text x="127.5" y="106.9">7</text>
<text x="133.3" y="103">GPIO14</text>
<text x="133.3" y="105.5">GPIO12</text>
<text x="148" y="105.5">GPIO2</text>
<text x="148" y="103">GPIO0</text>
<text x="158.7" y="106.9">10</text>
<text x="158.7" y="104.4">11</text>
<text x="208.7" y="104.4">6</text>
<text x="208.7" y="106.9">7</text>
<text x="69.8" y="109.4">8</text>
<text x="127.5" y="109.4">8</text>
<text x="133.3" y="108">GPIO13</text>
<text x="133.3" y="110.6">VCC</text>
<text x="146.9" y="108">GPIO15</text>
<text x="149.8" y="110.6">GND</text>
<text x="158.7" y="109.4">9</text>
<text x="208.7" y="109.4">8</text>
<text x="69.8" y="122.1">1</text>
<text x="69.8" y="124.7">2</text>
<text x="208.7" y="122.1">1</text>
<text x="208.7" y="124.7">2</text>
<text x="69.8" y="127.2">3</text>
<text x="69.8" y="129.8">4</text>
<text x="208.7" y="127.2">3</text>
<text x="208.7" y="129.8">4</text>
<text x="69.8" y="132.3">5</text>
<text x="69.8" y="134.8">6</text>
<text x="69.8" y="137.4">7</text>
<text x="115.5" y="132.3">1</text>
<text x="115.5" y="134.8">2</text>
<text x="115.5" y="137.4">3</text>
<text x="168.1" y="132.3">1</text>
<text x="168.1" y="134.8">2</text>
<text x="168.1" y="137.4">3</text>
<text x="208.7" y="132.3">5</text>
<text x="208.7" y="134.8">6</text>
<text x="208.7" y="137.4">7</text>
<text x="69.8" y="139.9">8</text>
<text x="69.8" y="142.5">9</text>
<text x="115.5" y="139.9">4</text>
<text x="115.5" y="142.5">5</text>
<text x="168.1" y="139.9">4</text>
<text x="168.1" y="142.5">5</text>
<text x="208.7" y="139.9">8</text>
<text x="208.7" y="142.5">9</text>
<text x="69.8" y="145">10</text>
<text x="69.8" y="147.5">11</text>
<text x="115.5" y="145">6</text>
<text x="115.5" y="147.5">7</text>
<text x="168.1" y="145">6</text>
<text x="168.1" y="147.5">7</text>
<text x="207.6" y="145">10</text>
<text x="207.6" y="147.5">11</text>
<text x="69.8" y="150.1">12</text>
<text x="69.8" y="152.6">13</text>
<text x="69.8" y="155.2">14</text>
<text x="115.5" y="150.1">8</text>
<text x="115.5" y="152.6">9</text>
<text x="115.5" y="155.2">10</text>
<text x="167" y="155.2">10</text>
<text x="168.1" y="150.1">8</text>
<text x="168.1" y="152.6">9</text>
<text x="207.6" y="150.1">12</text>
<text x="207.6" y="152.6">13</text>
<text x="207.6" y="155.2">14</text>
<text x="69.8" y="157.7">15</text>
<text x="207.6" y="157.7">15</text>
</g>
<g font-size="1.8" fill="#800000">
<text x="144.9" y="17.8">1</text>
<text x="145.5" y="15.2">SW1</text>
<text x="151.9" y="17.8">3</text>
<text x="185.5" y="17.8">1</text>
<text x="186.2" y="15.2">SW5</text>
<text x="192.5" y="17.8">3</text>
<text x="144.9" y="20.3">2</text>
<text x="151.9" y="20.3">4</text>
<text x="185.5" y="20.3">2</text>
<text x="192.5" y="20.3">4</text>
<text x="144.9" y="24.1">PB-SW</text>
<text x="145.5" y="27.9">SW2</text>
<text x="185.5" y="24.1">PB-SW</text>
<text x="186.2" y="27.9">SW6</text>
<text x="144.9" y="30.5">1</text>
<text x="144.9" y="33">2</text>
<text x="151.9" y="30.5">3</text>
<text x="151.9" y="33">4</text>
<text x="185.5" y="30.5">1</text>
<text x="185.5" y="33">2</text>
<text x="192.5" y="30.5">3</text>
<text x="192.5" y="33">4</text>
<text x="144.9" y="36.8">PB-SW</text>
<text x="145.5" y="40.6">SW3</text>
<text x="185.5" y="36.8">PB-SW</text>
<text x="186.2" y="40.6">SW7</text>
<text x="144.9" y="43.2">1</text>
<text x="144.9" y="45.7">2</text>
<text x="151.9" y="43.2">3</text>
<text x="151.9" y="45.7">4</text>
<text x="185.5" y="43.2">1</text>
<text x="185.5" y="45.7">2</text>
<text x="192.5" y="43.2">3</text>
<text x="192.5" y="45.7">4</text>
<text x="144.9" y="49.5">PB-SW</text>
<text x="145.5" y="53.3">SW4</text>
<text x="185.5" y="49.5">PB-SW</text>
<text x="186.2" y="53.3">SW8</text>
<text x="144.9" y="55.9">1</text>
<text x="144.9" y="58.4">2</text>
<text x="151.9" y="55.9">3</text>
<text x="151.9" y="58.4">4</text>
<text x="185.5" y="55.9">1</text>
<text x="185.5" y="58.4">2</text>
<text x="192.5" y="55.9">3</text>
<text x="192.5" y="58.4">4</text>
<text x="144.9" y="62.2">PB-SW</text>
<text x="185.5" y="62.2">PB-SW</text>
</g>
</svg>
